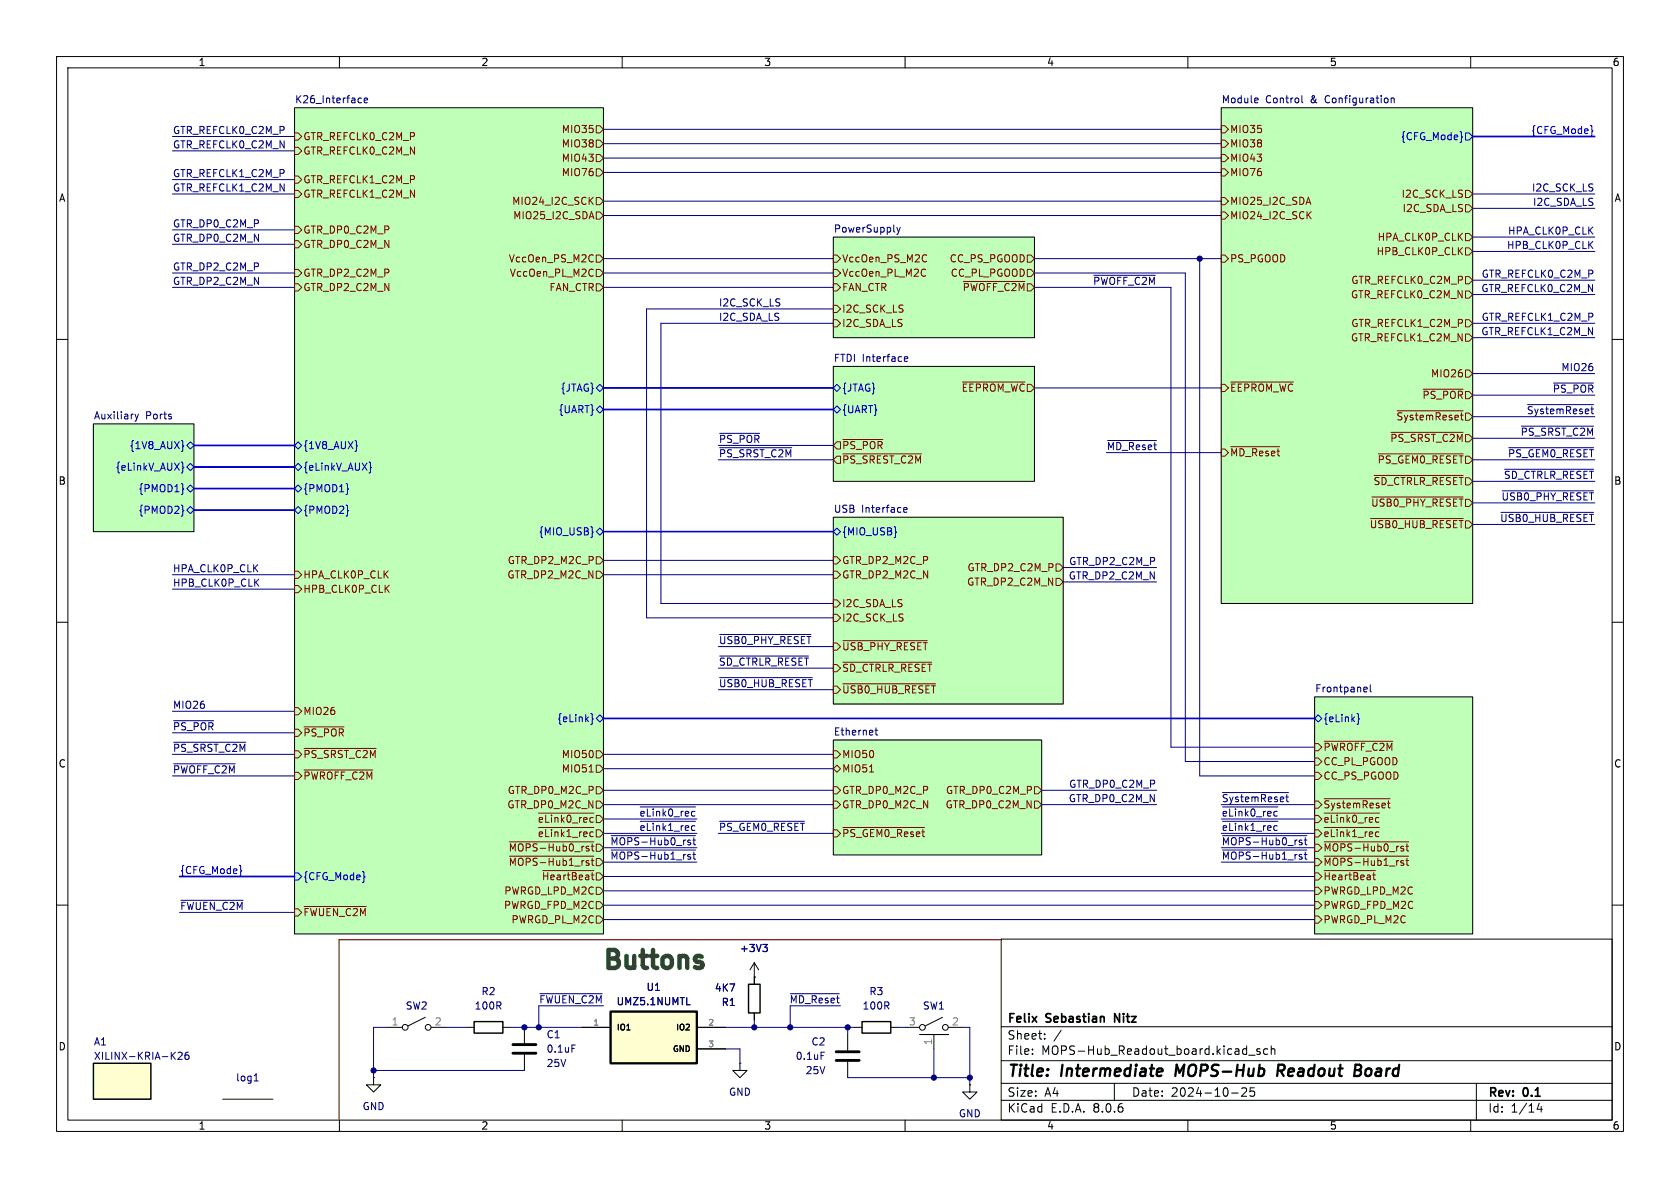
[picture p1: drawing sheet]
<svg xmlns="http://www.w3.org/2000/svg" width="297mm" height="210mm" viewBox="0 0 297 210" stroke-linecap="round" stroke-linejoin="round" font-family="sans-serif">
<g fill="none" stroke="#000" stroke-width=".18">
<path d="M10 10h277v190h-277zM12 12h273v186h-273zM52.1 19.1h54.6v146h-54.6zM60 10v2M110 10v2M160 10v2M210 10v2M215.9 19.1h44.4v87.6h-44.4zM260 10v2M10 60h2M147.3 41.9h35.6v17.8h-35.6zM285 60h2"/>
<path d="M16.5 74.9h17.8v19.1h-17.8zM147.3 64.8h35.6v20.3h-35.6zM147.3 91.4h40.7v33.1h-40.7zM10 110h2M285 110h2M147.3 130.8h36.8v20.3h-36.8zM232.4 123.2h27.9v41.9h-27.9zM10 160h2M285 160h2M133.3 172.7h.1M133.3 170.2l.8 1.3M133.3 170.2v2.5"/>
<path d="M133.3 170.2l-.7 1.3M177 166h108v32h-108zM39.4 194.3h8.9M60 198v2M66 190.5v1.3h1.3l-1.3 1.2-1.2-1.2h1.2M66 190.5h.1M92.7 181.6v2.8M92.7 186.4v2.8M110 198v2M130.8 188v1.2h1.3l-1.3 1.3-1.3-1.3h1.3M130.8 188h.1M149.9 182.9v2.8"/>
<path d="M149.9 187.7v2.8M151.1 181.6h1.3M157.5 181.6h1.2M160 198v2M171.4 191.8v1.2h-1.2l1.2 1.3 1.3-1.3h-1.3M171.4 191.8h.1M177 194.5h108M177 191.5h108M177 187.5h108M177 181.5h108M182.5 186.3v.1M182.5 185.5v.1"/>
<path d="M184.7 183.6v.1M184.7 182.8v.1M187.6 182.1l-1.3 2M197 191.5v3M210 198v2M217.7 193.2h1.2M219.5 192.4l.6-.1 .2 .1 .1 .3-.9 1.1h.9M220.7 186.5h1.2M221.7 192.3h-.7v.7l.2-.1h.5l.1 .3-.1 .5-.2 .1-.5-.1M222.7 185.5l-.3-.1-.2 .2v.2l.5 .2v.3h-.5M224.1 185.5l-.4-.1-.3 .3v.4l.1 .2h.6M224.7 185.5l.3-.1 .3 .1 .1 .9"/>
<path d="M224.7 184.9v1.5M260 198v2M261 191.5v6.5M272.1 195l-.4 1.1h1M272.5 195.6v1"/>
</g>
<path d="M205.3 188.9l.2 .1v.4l-1 .1M205.3 190.1l-.2 .1M208 188.2l-.2 2M226.4 189.3l.5 .9M226.8 188.2h-.8l-.2 2M226.9 189.2l-1 .1M239.5 189.2h.7M239.6 188.2h.7a.49 .49 0 0 1 .3 .5 .49 .49 0 0 1-.4 .5M240.2 189.2l.3 .1a.58 .58 0 0 1-.3 .9h-.8" fill="none" stroke="#000" stroke-width=".4"/>
<path d="M197.1 180.7v-1.5l.8 1.5" fill="none" stroke="#000" stroke-width=".3"/>
<g fill="#c0ffb8" stroke="#c0ffb8" stroke-width=".18">
<path d="M147.3 130.8h36.8v20.3h-36.8z"/>
<path d="M16.5 74.9h17.8v19.1h-17.8z"/>
<path d="M52.1 19.1h54.6v146h-54.6z"/>
<path d="M147.3 64.8h35.6v20.3h-35.6z"/>
<path d="M147.3 91.4h40.7v33.1h-40.7z"/>
<path d="M147.3 41.9h35.6v17.8h-35.6z"/>
<path d="M215.9 19.1h44.4v87.6h-44.4z"/>
<path d="M232.4 123.2h27.9v41.9h-27.9z"/>
</g>
<g fill="none" stroke="#800000" stroke-width=".18">
<path d="M52.1 33.7h.6l.6 .6-.6 .6h-.6zM52.1 31.1h.6l.6 .7-.6 .6h-.6zM52.1 26h.6l.6 .7-.6 .6h-.6zM52.1 23.5h.6l.6 .6-.6 .7h-.6zM104.3 35.4l.6 .7M104.6 37.4l.4 1.3M104.9 34.9l-.7 .7M105.4 37.5h.6l.7 .6-.7 .6h-.6zM105.4 34.9h.6l.7 .7-.7 .6h-.6zM105.4 22.2h.6l.7 .7-.7 .6h-.6zM105.4 29.8h.6l.7 .7-.7 .6h-.6zM105.4 24.8h.6l.7 .6-.7 .6h-.6z"/>
<path d="M105.4 27.3h.6l.7 .6-.7 .7h-.6zM215.9 29.8h.6l.7 .7-.7 .6h-.6zM215.9 22.2h.6l.7 .7-.7 .6h-.6zM215.9 34.9h.6l.7 .7-.7 .6h-.6zM215.9 37.5h.6l.7 .6-.7 .6h-.6zM215.9 27.3h.6l.7 .6-.7 .7h-.6zM215.9 24.8h.6l.7 .6-.7 .6h-.6zM231.2 38l.6 .7M231.3 34.9l.4 1.2M231.8 37.4l-.7 .7M259.1 33.7h.6l.6 .6-.6 .6h-.6zM259.1 36.2h.6l.6 .6-.6 .7h-.6z"/>
<path d="M52.1 50.2h.6l.6 .6-.6 .6h-.6zM52.1 47.6h.6l.6 .7-.6 .6h-.6zM52.1 42.5h.6l.6 .7-.6 .6h-.6zM52.1 40h.6l.6 .6-.6 .7h-.6zM104.6 45l.3 .2M104.6 47.6l.3 .1M104.9 46.2l-.3 .1M104.9 48.7l-.3 .1M105.4 45.1h.6l.7 .6-.7 .7h-.6zM105.4 47.6h.6l.7 .7-.7 .6h-.6zM105.4 50.2h.6l.7 .6-.7 .6h-.6zM147.3 50.2h.7l.6 .6-.6 .6h-.7z"/>
<path d="M147.3 47.6h.7l.6 .7-.6 .6h-.7zM147.3 45.1h.7l.6 .6-.6 .7h-.7zM147.3 56.5h.7l.6 .7-.6 .6h-.7zM147.3 54h.7l.6 .6-.6 .6h-.7zM163.4 47.6l.2 .1M163.6 45l.2 .2M163.6 48.7l-.2 .1M163.8 46.2l-.2 .1M170.3 49.8h10.9M181.6 47.6h.6l.7 .7-.7 .6h-.6zM181.6 45.1h.6l.7 .6-.7 .7h-.6zM215.9 45.1h.6l.7 .6-.7 .7h-.6z"/>
<path d="M258 44.3l.5 .7M258.5 43.8l-.7 .7M259.1 43.8h.6l.6 .7-.6 .6h-.6zM259.1 41.3h.6l.6 .6-.6 .6h-.6zM259.1 56.5h.6l.6 .7-.6 .6h-.6zM259.1 59.1h.6l.6 .6-.6 .6h-.6zM259.1 51.4h.6l.6 .7-.6 .6h-.6zM259.1 48.9h.6l.6 .6-.6 .7h-.6zM148 78.1h.6v1.3h-.6l-.7-.7zM149 77.7h7.1M170.1 67.5h11.1M215.9 67.9h.6l.7 .7-.7 .6h-.6z"/>
<path d="M215.9 79.4h.6l.7 .6-.7 .6h-.6zM217.6 67.5h11M217.6 79h8.6M245.9 76.4h12.8M247 72.6h11.7M251.6 68.8h7.1M259.1 65.4h.6l.6 .6-.6 .7h-.6zM259.1 73h.6l.6 .7-.6 .6h-.6zM105.4 98.4h.6l.7 .7-.7 .6h-.6zM147.3 98.4h.7l.6 .7-.6 .6h-.7zM148 80.6h.6v1.3h-.6l-.7-.6zM149 80.2h13.9"/>
<path d="M186.7 99.7h.6l.7 .6-.7 .7h-.6zM242.3 91.7h16.4M242.5 87.9h16.2M243 84h15.7M243.7 80.2h15M52.1 103.5h.6l.6 .6-.6 .7h-.6zM52.1 101h.6l.6 .6-.6 .6h-.6zM68.3 104l.5 .7M68.8 103.4l-.7 .8M105.4 101h.6l.7 .6-.7 .6h-.6zM147.3 113.7h.7l.6 .6-.6 .6h-.7zM147.3 117.5h.7l.6 .6-.6 .6h-.7z"/>
<path d="M147.3 101h.7l.6 .6-.6 .6h-.7zM147.3 108.6h.7l.6 .6-.6 .7h-.7zM147.3 106h.7l.6 .7-.6 .6h-.7zM149 113.3h14.9M149 117.1h15.7M186.7 102.2h.6l.7 .7-.7 .6h-.6zM52.1 128.9h.6l.6 .6-.6 .7h-.6zM52.1 136.5h.6l.6 .7-.6 .6h-.6zM52.1 132.7h.6l.6 .7-.6 .6h-.6zM52.1 125.1h.6l.6 .6-.6 .7h-.6zM53.8 128.5h7M53.8 136.1h12.1"/>
<path d="M53.8 132.3h12.7M104.2 136.5h.7M105.4 139.1h.6l.7 .6-.7 .6h-.6zM105.4 132.7h.6l.7 .7-.7 .6h-.6zM105.4 135.3h.6l.7 .6-.7 .6h-.6zM147.3 132.7h.7l.6 .7-.6 .6h-.7zM147.3 135.9l.7-.6 .6 .6-.6 .6zM147.3 139.1h.7l.6 .6-.6 .6h-.7zM147.3 121.3h.7l.6 .6-.6 .7h-.7zM149 120.9h16.4M153.7 136.5h.7M182.9 139.1h.6l.6 .6-.6 .6h-.6z"/>
<path d="M232.4 136.5h.6l.7 .7-.7 .6h-.6zM232.4 134h.6l.7 .6-.7 .7h-.6zM232.4 131.4h.6l.7 .7-.7 .6h-.6zM234.1 131h12.1M90.1 151.4h14.9M90.1 148.8h14.9M95.2 146.3h9.8M95.2 143.7h9.8M95.9 153.9h9.1M105.4 159.4h.6l.7 .6-.7 .7h-.6zM105.4 156.8h.6l.7 .7-.7 .6h-.6zM105.4 141.6h.6l.7 .6-.7 .7h-.6z"/>
<path d="M105.4 144.1h.6l.7 .7-.7 .6h-.6zM105.4 146.7h.6l.7 .6-.7 .7h-.6zM105.4 151.8h.6l.7 .6-.7 .6h-.6zM105.4 149.2h.6l.7 .7-.7 .6h-.6zM105.4 154.3h.6l.7 .6-.7 .7h-.6zM147.3 141.6h.7l.6 .6-.6 .7h-.7zM147.3 146.7h.7l.6 .6-.6 .7h-.7zM149 146.3h14.4M182.9 141.6h.6l.6 .6-.6 .7h-.6zM232.4 146.7h.6l.7 .6-.7 .7h-.6zM232.4 141.6h.6l.7 .6-.7 .7h-.6zM232.4 144.1h.6l.7 .7-.7 .6h-.6z"/>
<path d="M232.4 159.4h.6l.7 .6-.7 .7h-.6zM232.4 151.8h.6l.7 .6-.7 .6h-.6zM232.4 149.2h.6l.7 .7-.7 .6h-.6zM232.4 156.8h.6l.7 .7-.7 .6h-.6zM232.4 154.3h.6l.7 .6-.7 .7h-.6zM234.1 146.3h9.8M234.1 143.7h9.8M234.1 151.4h14.9M234.1 148.8h14.9M234.1 153.9h9.1M234.1 141.2h11.7M52.1 160.7h.6l.6 .6-.6 .6h-.6z"/>
<path d="M53.8 160.2h11M105.4 161.9h.6l.7 .7-.7 .6h-.6zM232.4 161.9h.6l.7 .7-.7 .6h-.6z"/>
</g>
<g fill="none" stroke="#000080" stroke-width=".18">
<path d="M63.5 17.3l.4 .1M63.9 18.1l-.4 .1M64.4 17.8l.6-.2-.1-.2-.3-.1-.2 .2v.6h.5M222.2 17.3l.2 .3-.6 .2M222.3 18.1l-.1 .1M230.2 16.9v1.1l.1 .2M245.9 17.4l.2-.1 .3 .1 .1 .8M245.9 17.3v.9M158.5 40.2l.4 .8M158.9 41l-.4 .5M159.2 40.2l-.3 .8M23.9 73.2l.3 .9"/>
<path d="M24.2 74.1l-.3 .4M24.5 73.2l-.3 .9M159.9 63.5l.6-.1-.1-.3-.3-.1-.2 .2v.6h.5M159.8 90.1l.6-.1-.1-.2-.4-.1-.1 .2v.6h.5M154.7 129.1h.5M154.9 128.7v1.1l.3 .1M241.3 121.5h.3l.1 .3-.6 .1M241.6 122.3h-.3M242.2 121v1.1l.2 .2M44.9 191.1h.8M45.2 190l.1-.2v1.3"/>
</g>
<g fill="none" stroke="#00f" stroke-width=".18">
<path d="M258.4 24l.1 .2-.1 .2M259.1 23.5h.6l.6 .6-.6 .7h-.6zM32.3 78.7l.2 .1-.2 .2M33 78.7l.7-.6 .6 .6-.6 .7zM52.1 78.7l.6-.6 .6 .6-.6 .7zM63 78.7l.2 .1-.2 .2M105.4 68.6l.6-.7 .7 .7-.7 .6zM106 71.8l.7 .6-.7 .6-.6-.6zM147.3 68.6l.7-.7 .6 .7-.6 .6zM148 71.8l.6 .6-.6 .6-.7-.6zM32.1 81.7l.2 .2v.6l.2 .1-.2 .2v.6l-.2 .2M32.4 90.2l.1 .1h-.1"/>
<path d="M32.4 86.4l.1 .1h-.1M33 86.4l.7-.7 .6 .7-.6 .6zM33 82.6l.7-.7 .6 .7-.6 .6zM33.7 89.5l.6 .7-.6 .6-.7-.6zM52.1 90.2l.6-.7 .6 .7-.6 .6zM52.1 86.4l.6-.7 .6 .7-.6 .6zM52.1 82.6l.6-.7 .6 .7-.6 .6zM61.5 90.2l.1 .1h-.1M61.5 86.4l.1 .1h-.1M65.2 81.7l.3 .2v.6l.2 .1-.2 .2v.6l-.3 .2M104.8 94l.1 .1h-.1M105.4 94l.6-.7 .7 .7-.7 .6z"/>
<path d="M147.3 94l.7-.7 .6 .7-.6 .6zM158.4 94l.1 .1h-.1M104.5 126.1l.2 .2v.6l.2 .2-.2 .2v.6l-.2 .2M105.4 127l.6-.6 .7 .6-.7 .6zM232.4 127l.6-.6 .7 .6-.7 .6zM239.9 126.1l.2 .2v.6l.2 .2-.2 .2v.6l-.2 .2M52.1 154.3h.6l.6 .6-.6 .7h-.6zM64.4 155h.1l-.1 .1"/>
</g>
<path d="M90.7 186.2h4M90.7 184.7h4M147.8 187.5h4.1M147.8 185.9h4.1" fill="none" stroke="#000" stroke-width=".51"/>
<path d="M134.9 166.9h.7l-.4 .5M135.4 167.4l.2 .3v.3l-.2 .2M101.1 184.7h.6M145.2 186h.6" fill="none" stroke="#000084" stroke-width=".18"/>
<path d="M152.4 180.6h5.1v2h-5.1z" fill="none" stroke="#000" stroke-width=".25"/>
<path d="M16.5 188h10.2v6.3h-10.2z" fill="#fffed0"/>
<path d="M16.5 188h10.2v6.3h-10.2z" fill="none" stroke="#000" stroke-width=".25"/>
<path d="M31.5 186.1l.5-.1 .2 .4-.8 .9h.8M33.3 186l-.4 .1a.86 .86 0 0 0 0 1.2l.5-.2v-.4l-.2-.2h-.3l-.2 .2" fill="none" stroke="#000084" stroke-width=".18"/>
<path d="M107.9 178.8h15.3v9.2h-15.3z" fill="#fffed0"/>
<path d="M107.9 178.8h15.3v9.2h-15.3z" fill="none" stroke="#000" stroke-width=".41"/>
<g fill="none" stroke="#000" stroke-width=".18">
<path d="M75.2 179.8l-3.1 1.6M133.3 172.7h.1M133.3 172.7v1.3M133.3 179.1v1.2M166.6 179.8l-3 1.6M68.6 181.6h2.5M76.2 181.6h2.5M82.5 181.6h1.3M88.9 181.6h1.3M102.9 181.6h5M123.2 181.6h5.1M123.2 185.4h5.1"/>
<path d="M160 181.6h2.6M162.6 182.9h5h-3.8M165.1 182.9v2.5M167.6 181.6h2.6"/>
<circle cx="71.6" cy="181.6" r=".51"/>
<circle cx="75.7" cy="181.6" r=".51"/>
<circle cx="163.1" cy="181.6" r=".51"/>
<circle cx="167.1" cy="181.6" r=".51"/>
</g>
<path d="M121.4 177.6h.6M134.9 166.9h.7l-.4 .5M135.4 167.4l.2 .3v.3l-.2 .2" fill="none" stroke="#000084" stroke-width=".18"/>
<path d="M132.3 174h2.1v5.1h-2.1zM83.8 180.6h5.1v2h-5.1z" fill="none" stroke="#000" stroke-width=".25"/>
<g fill="none" stroke="#000080" stroke-width=".18">
<path d="M30.5 34.3h21.6M30.5 31.8h21.6M30.5 26.7h21.6M30.5 24.1h21.6M106.7 30.5h109.2M106.7 27.9h109.2M106.7 25.4h109.2M106.7 22.9h109.2M106.7 35.6h109.2M106.7 38.1h109.2M260.3 34.3h21.6M260.3 36.8h21.6"/>
<path d="M30.5 50.8h21.6M30.5 48.3h21.6M30.5 40.6h21.6M30.5 43.2h21.6M106.7 50.8h40.6M106.7 48.3h40.6M106.7 45.7h40.6M147.3 54.6h-33v54.6h33M147.3 57.2h-30.5v49.5h30.5M182.9 50.8h24.1v81.3h25.4M182.9 48.3h26.6v86.3h22.9M182.9 45.7h33"/>
<path d="M193.4 48.7h10.8M212.1 45.7v91.5h20.3M260.3 57.2h21.6M260.3 49.5h21.6M260.3 41.9h21.6M260.3 59.7h21.6M260.3 52.1h21.6M260.3 44.5h21.6M281.1 43.2l.5 .7M281.6 42.7l-.7 .7M127 78.7h20.3M127.2 79.1h12.8"/>
<path d="M127.2 76.6h7.1M182.9 68.6h33M195.8 77.9h8.6M260.3 66h21.6M260.3 69.9h21.6M260.3 73.7h21.6M260.3 77.5h21.6M266.7 79.1h15M269 75.3h12.7M270.1 71.5h11.6M274.7 67.7h7M106.7 99.1h40.6"/>
<path d="M127 81.3h20.3M195.6 80h20.3M260.3 81.3h21.6M260.3 92.7h21.6M260.3 88.9h21.6M260.3 85.1h21.6M265.3 90.6h16.4M265.6 86.8h16.1M266 83h15.7M30.5 101.6h21.6M30.5 104.1h21.6M45.2 102.9l.6 .7"/>
<path d="M45.8 102.4l-.8 .7M106.7 101.6h40.6M127 118.1h20.3M127 114.3h20.3M127.2 116h15.7M127.2 119.8h16.4M127.2 112.2h16.2M188 102.9h16.5M188 100.3h16.5M30.5 133.4h21.6M30.5 125.7h21.6M30.5 129.5h21.6"/>
<path d="M30.5 137.2h21.6M30.7 131.2h12.8M30.7 127.4h7.1M30.7 135h10.9M106.7 139.7h40.6M106.7 135.9h40.6M106.7 133.4h40.6M127 121.9h20.3M184.1 139.7h20.4M32 159.2h11M106.7 154.9h125.7M106.7 144.8h16.5"/>
<path d="M106.7 149.9h16.5M106.7 152.4h16.5M106.7 142.2h40.6M106.7 157.5h125.7M106.7 147.3h16.5M108 150.3h15M108 147.7h15M113.2 142.6h9.8M113.2 145.2h9.8M127 147.3h20.3M127.2 145.2h15M184.1 142.2h20.4"/>
<path d="M215.9 144.8h16.5M215.9 149.9h16.5M215.9 152.4h16.5M215.9 142.2h16.5M215.9 147.3h16.5M216.1 150.3h15M216.1 147.7h15M216.1 140.1h11.7M216.1 142.6h9.8M216.1 145.2h9.8M31.7 161.3h20.4M95.5 175.7h11"/>
<path d="M106.7 160h125.7M106.7 162.6h125.7M106.7 177.8h-11.5v3.8M139.7 175.7h8.7M148.6 177.8h-8.9v3.8M66 189.2h26.7M68.6 181.6h-2.6v8.9M78.7 181.6h3.8M90.2 181.6h12.7M128.3 181.6h22.8M128.3 185.4h2.5v2.6M133.3 180.3v1.3"/>
<path d="M149.9 190.5h21.5M149.9 181.6v1.3M158.7 181.6h1.3M165.1 185.4v5.1M170.2 181.6h1.2v10.2"/>
</g>
<path d="M281.4 23l.2 .1-.2 .2M42.6 153.9h.1l-.1 .1" fill="none" stroke="#00f" stroke-width=".18"/>
<path d="M123.8 170l.3 .2 .1 .3-.1 .5-.3 .1M123.8 169l.3 .1" fill="none" stroke="#008000" stroke-width=".79"/>
<path d="M177 166.1h-117.1v31.8" fill="none" stroke="#840000" stroke-width=".2"/>
<path d="M260.3 24.1h21.6M34.3 78.7h17.8M106.7 68.6h40.6M106.7 72.4h40.6M34.3 86.4h17.8M34.3 90.2h17.8M34.3 82.6h17.8M106.7 94h40.6M106.7 127h125.7M31.7 154.9h20.4" fill="none" stroke="#00f" stroke-width=".3"/>
<g fill="#000080" stroke="#000080" stroke-width=".18">
<circle cx="212.1" cy="45.7" r=".46"/>
<circle cx="139.7" cy="181.6" r=".46"/>
<circle cx="149.9" cy="181.6" r=".46"/>
<circle cx="133.3" cy="181.6" r=".46"/>
<circle cx="165.1" cy="190.5" r=".46"/>
<circle cx="171.4" cy="190.5" r=".46"/>
<circle cx="66" cy="189.2" r=".46"/>
<circle cx="92.7" cy="181.6" r=".46"/>
<circle cx="95.2" cy="181.6" r=".46"/>
</g>
<text font-size="4.4" fill="#008000" x="106" y="172.5">Buttons</text>
<g font-size="2.8">
<text x="178" y="190.9">Title:</text>
<text x="187.7" y="190.9">Intermediate</text>
<text x="208.7" y="190.9">MOPS-Hub</text>
<text x="227.4" y="190.9">Readout</text>
<text x="241.9" y="190.9">Board</text>
</g>
<g font-size="2.1">
<text x="178" y="184">Sheet:</text>
<text x="178" y="181.2">Felix</text>
<text x="185" y="181.2">Sebastian</text>
<text x="197.7" y="181.2">Nitz</text>
<text x="178" y="186.7">File:</text>
<text x="184.1" y="186.7">MOPS-Hub_Readout_board.kicad_sch</text>
<text x="178" y="196.9">KiCad</text>
<text x="178" y="194.1">Size:</text>
<text x="184.7" y="194.1">A4</text>
<text x="185.7" y="196.9">E.D.A.</text>
<text x="193.3" y="196.9">8.0.6</text>
<text x="200" y="194.1">Date:</text>
<text x="207" y="194.1">2024-10-25</text>
<text x="263" y="194.3">Rev:</text>
<text x="263" y="196.9">Id:</text>
<text x="267.1" y="196.9">1/14</text>
<text x="269.4" y="194.3">0.1</text>
</g>
<g font-size="1.8">
<text x="35" y="11.9">1</text>
<text x="85" y="11.9">2</text>
<text x="135" y="11.9">3</text>
<text x="185" y="11.9">4</text>
<text x="235" y="11.9">5</text>
<text x="285" y="11.9">6</text>
<text x="10.3" y="35.9">A</text>
<text x="285.3" y="35.9">A</text>
<text x="10.3" y="85.9">B</text>
<text x="285.3" y="85.9">B</text>
<text x="10.3" y="135.9">C</text>
<text x="285.3" y="135.9">C</text>
<text x="10.3" y="185.9">D</text>
<text x="285.3" y="185.9">D</text>
<text x="35" y="199.9">1</text>
<text x="85" y="199.9">2</text>
<text x="135" y="199.9">3</text>
<text x="185" y="199.9">4</text>
<text x="235" y="199.9">5</text>
<text x="285" y="199.9">6</text>
</g>
<g font-size="1.8" fill="#000080">
<text x="30.5" y="23.8">GTR_REFCLK0_C2M_P</text>
<text x="52.1" y="18.3">K26_Interface</text>
<text x="215.9" y="18.3">Module</text>
<text x="223.7" y="18.3">Control</text>
<text x="231.8" y="18.3">&amp;</text>
<text x="234.5" y="18.3">Configuration</text>
<text x="30.5" y="26.3">GTR_REFCLK0_C2M_N</text>
<text x="30.5" y="31.4">GTR_REFCLK1_C2M_P</text>
<text x="30.5" y="33.9">GTR_REFCLK1_C2M_N</text>
<text x="270.7" y="33.9">I2C_SCK_LS</text>
<text x="30.5" y="40.3">GTR_DP0_C2M_P</text>
<text x="147.3" y="41.2">PowerSupply</text>
<text x="266.5" y="41.6">HPA_CLK0P_CLK</text>
<text x="270.9" y="36.5">I2C_SDA_LS</text>
<text x="30.5" y="42.8">GTR_DP0_C2M_N</text>
<text x="30.5" y="47.9">GTR_DP2_C2M_P</text>
<text x="266.3" y="44.1">HPB_CLK0P_CLK</text>
<text x="30.5" y="50.5">GTR_DP2_C2M_N</text>
<text x="193.1" y="50.5">~{PWOFF_C2M}</text>
<text x="261.8" y="51.7">GTR_REFCLK0_C2M_N</text>
<text x="261.8" y="49.2">GTR_REFCLK0_C2M_P</text>
<text x="127" y="54.3">I2C_SCK_LS</text>
<text x="127" y="56.8">I2C_SDA_LS</text>
<text x="261.8" y="59.3">GTR_REFCLK1_C2M_N</text>
<text x="261.8" y="56.8">GTR_REFCLK1_C2M_P</text>
<text x="147.3" y="64.1">FTDI Interface</text>
<text x="275.9" y="65.7">MIO26</text>
<text x="274.4" y="69.5">~{PS_POR}</text>
<text x="16.5" y="74.2">Auxiliary</text>
<text x="25.7" y="74.2">Ports</text>
<text x="268.7" y="77.1">~{PS_SRST_C2M}</text>
<text x="269.8" y="73.3">~{SystemReset}</text>
<text x="127" y="80.9">~{PS_SRST_C2M}</text>
<text x="127" y="78.4">~{PS_POR}</text>
<text x="195.6" y="79.7">~{MD_Reset}</text>
<text x="266.5" y="80.9">~{PS_GEM0_RESET}</text>
<text x="265.3" y="88.6">~{USB0_PHY_RESET}</text>
<text x="265.8" y="84.7">~{SD_CTRLR_RESET}</text>
<text x="147.3" y="90.7">USB</text>
<text x="152.3" y="90.7">Interface</text>
<text x="265.1" y="92.4">~{USB0_HUB_RESET}</text>
<text x="30.5" y="101.3">HPA_CLK0P_CLK</text>
<text x="188.9" y="100">GTR_DP2_C2M_P</text>
<text x="30.5" y="103.8">HPB_CLK0P_CLK</text>
<text x="188.8" y="102.5">GTR_DP2_C2M_N</text>
<text x="127" y="114">~{USB0_PHY_RESET}</text>
<text x="127" y="117.8">~{SD_CTRLR_RESET}</text>
<text x="30.5" y="125.4">MIO26</text>
<text x="127" y="121.6">~{USB0_HUB_RESET}</text>
<text x="232.4" y="122.5">Frontpanel</text>
<text x="30.5" y="129.2">~{PS_POR}</text>
<text x="147.3" y="130.1">Ethernet</text>
<text x="30.5" y="133">~{PS_SRST_C2M}</text>
<text x="30.5" y="136.8">~{PWOFF_C2M}</text>
<text x="188.8" y="141.9">GTR_DP0_C2M_N</text>
<text x="188.9" y="139.4">GTR_DP0_C2M_P</text>
<text x="215.9" y="141.9">~{SystemReset}</text>
<text x="107.8" y="149.5">~{MOPS-Hub0_rst}</text>
<text x="112.9" y="147">~{eLink1_rec}</text>
<text x="112.9" y="144.4">~{eLink0_rec}</text>
<text x="127" y="147">~{PS_GEM0_RESET}</text>
<text x="215.9" y="144.4">~{eLink0_rec}</text>
<text x="215.9" y="149.5">~{MOPS-Hub0_rst}</text>
<text x="215.9" y="147">~{eLink1_rec}</text>
<text x="107.8" y="152.1">~{MOPS-Hub1_rst}</text>
<text x="215.9" y="152.1">~{MOPS-Hub1_rst}</text>
<text x="31.7" y="160.9">~{FWUEN_C2M}</text>
<text x="71.6" y="178.7">SW2</text>
<text x="85" y="176.1">R2</text>
<text x="95.2" y="177.5">~{FWUEN_C2M}</text>
<text x="114.2" y="175.4">U1</text>
<text x="127.5" y="178">R1</text>
<text x="139.5" y="177.5">~{MD_Reset}</text>
<text x="153.6" y="176.1">R3</text>
<text x="163.1" y="178.7">SW1</text>
<text x="16.5" y="185">A1</text>
<text x="96.5" y="183.7">C1</text>
<text x="143.4" y="185">C2</text>
<text x="41.6" y="191.4">log1</text>
<text x="96.5" y="188.8">25V</text>
<text x="142.3" y="190.1">25V</text>
</g>
<g font-size="1.8" fill="#800000">
<text x="99.2" y="23.7">MIO35</text>
<text x="217.4" y="23.7">MIO35</text>
<text x="53.5" y="27.5">GTR_REFCLK0_C2M_N</text>
<text x="53.5" y="25">GTR_REFCLK0_C2M_P</text>
<text x="99.2" y="26.3">MIO38</text>
<text x="99.2" y="28.8">MIO43</text>
<text x="217.4" y="28.8">MIO43</text>
<text x="217.4" y="26.3">MIO38</text>
<text x="53.5" y="35.2">GTR_REFCLK1_C2M_N</text>
<text x="53.5" y="32.6">GTR_REFCLK1_C2M_P</text>
<text x="99.2" y="31.3">MIO76</text>
<text x="217.4" y="31.3">MIO76</text>
<text x="247.7" y="35.2">I2C_SCK_LS</text>
<text x="53.5" y="41.5">GTR_DP0_C2M_P</text>
<text x="90.4" y="36.4">MIO24_I2C_SCK</text>
<text x="90.6" y="39">MIO25_I2C_SDA</text>
<text x="217.4" y="36.4">MIO25_I2C_SDA</text>
<text x="217.4" y="39">MIO24_I2C_SCK</text>
<text x="247.9" y="37.7">I2C_SDA_LS</text>
<text x="53.5" y="44">GTR_DP0_C2M_N</text>
<text x="89.8" y="46.6">VccOen_PS_M2C</text>
<text x="148.8" y="46.6">VccOen_PS_M2C</text>
<text x="167.8" y="46.6">CC_PS_PGOOD</text>
<text x="217.4" y="46.6">PS_PGOOD</text>
<text x="243.3" y="45.3">HPB_CLK0P_CLK</text>
<text x="243.4" y="42.8">HPA_CLK0P_CLK</text>
<text x="53.5" y="51.7">GTR_DP2_C2M_N</text>
<text x="53.5" y="49.1">GTR_DP2_C2M_P</text>
<text x="90" y="49.1">VccOen_PL_M2C</text>
<text x="97" y="51.7">FAN_CTR</text>
<text x="148.8" y="51.7">FAN_CTR</text>
<text x="148.8" y="49.1">VccOen_PL_M2C</text>
<text x="168" y="49.1">CC_PL_PGOOD</text>
<text x="170.1" y="51.7">~{PWOFF_C2M}</text>
<text x="238.7" y="52.9">GTR_REFCLK0_C2M_N</text>
<text x="238.8" y="50.4">GTR_REFCLK0_C2M_P</text>
<text x="148.8" y="58">I2C_SDA_LS</text>
<text x="148.8" y="55.5">I2C_SCK_LS</text>
<text x="238.8" y="58">GTR_REFCLK1_C2M_P</text>
<text x="238.7" y="60.6">GTR_REFCLK1_C2M_N</text>
<text x="169.9" y="69.4">~{EEPROM_WC}</text>
<text x="217.4" y="69.4">~{EEPROM_WC}</text>
<text x="251.4" y="70.7">~{PS_POR}</text>
<text x="252.9" y="66.9">MIO26</text>
<text x="246.8" y="74.5">~{SystemReset}</text>
<text x="148.8" y="79.6">~{PS_POR}</text>
<text x="148.8" y="82.1">~{PS_SREST_C2M}</text>
<text x="217.4" y="80.9">~{MD_Reset}</text>
<text x="243.4" y="82.1">~{PS_GEM0_RESET}</text>
<text x="245.7" y="78.3">~{PS_SRST_C2M}</text>
<text x="242.3" y="89.8">~{USB0_PHY_RESET}</text>
<text x="242.7" y="86">~{SD_CTRLR_RESET}</text>
<text x="242.1" y="93.6">~{USB0_HUB_RESET}</text>
<text x="89.7" y="99.9">GTR_DP2_M2C_P</text>
<text x="148.8" y="99.9">GTR_DP2_M2C_P</text>
<text x="170.9" y="101.2">GTR_DP2_C2M_P</text>
<text x="53.5" y="105">HPB_CLK0P_CLK</text>
<text x="53.5" y="102.5">HPA_CLK0P_CLK</text>
<text x="89.6" y="102.5">GTR_DP2_M2C_N</text>
<text x="148.8" y="102.5">GTR_DP2_M2C_N</text>
<text x="148.8" y="107.5">I2C_SDA_LS</text>
<text x="170.9" y="103.7">GTR_DP2_C2M_N</text>
<text x="148.8" y="110.1">I2C_SCK_LS</text>
<text x="148.8" y="115.2">~{USB_PHY_RESET}</text>
<text x="148.8" y="119">~{SD_CTRLR_RESET}</text>
<text x="148.8" y="122.8">~{USB0_HUB_RESET}</text>
<text x="53.5" y="130.4">~{PS_POR}</text>
<text x="53.5" y="126.6">MIO26</text>
<text x="53.5" y="134.2">~{PS_SRST_C2M}</text>
<text x="99.2" y="134.2">MIO50</text>
<text x="99.2" y="136.8">MIO51</text>
<text x="148.8" y="134.2">MIO50</text>
<text x="148.8" y="136.8">MIO51</text>
<text x="233.9" y="135.5">CC_PL_PGOOD</text>
<text x="233.9" y="132.9">~{PWROFF_C2M}</text>
<text x="53.5" y="138">~{PWROFF_C2M}</text>
<text x="89.6" y="143.1">GTR_DP0_M2C_N</text>
<text x="89.7" y="140.6">GTR_DP0_M2C_P</text>
<text x="148.8" y="140.6">GTR_DP0_M2C_P</text>
<text x="148.8" y="143.1">GTR_DP0_M2C_N</text>
<text x="167.1" y="143.1">GTR_DP0_C2M_N</text>
<text x="167.1" y="140.6">GTR_DP0_C2M_P</text>
<text x="233.9" y="143.1">~{SystemReset}</text>
<text x="233.9" y="138">CC_PS_PGOOD</text>
<text x="95" y="145.6">~{eLink0_rec}</text>
<text x="95" y="148.2">~{eLink1_rec}</text>
<text x="148.8" y="148.2">~{PS_GEM0_Reset}</text>
<text x="233.9" y="148.2">~{eLink1_rec}</text>
<text x="233.9" y="145.6">~{eLink0_rec}</text>
<text x="89.8" y="153.3">~{MOPS-Hub1_rst}</text>
<text x="89.8" y="150.7">~{MOPS-Hub0_rst}</text>
<text x="95.7" y="155.8">~{HeartBeat}</text>
<text x="233.9" y="153.3">~{MOPS-Hub1_rst}</text>
<text x="233.9" y="150.7">~{MOPS-Hub0_rst}</text>
<text x="233.9" y="155.8">~{HeartBeat}</text>
<text x="89" y="160.9">PWRGD_FPD_M2C</text>
<text x="89.1" y="158.3">PWRGD_LPD_M2C</text>
<text x="233.9" y="160.9">PWRGD_FPD_M2C</text>
<text x="233.9" y="158.3">PWRGD_LPD_M2C</text>
<text x="53.5" y="162.2">~{FWUEN_C2M}</text>
<text x="90.3" y="163.4">PWRGD_PL_M2C</text>
<text x="233.9" y="163.4">PWRGD_PL_M2C</text>
</g>
<g font-size="1.8" fill="#00f">
<text x="270.6" y="23.8">{CFG_Mode}</text>
<text x="247.6" y="25">{CFG_Mode}</text>
<text x="99" y="69.4">{JTAG}</text>
<text x="148.8" y="69.4">{JTAG}</text>
<text x="98.7" y="73.3">{UART}</text>
<text x="148.8" y="73.3">{UART}</text>
<text x="20.3" y="83.4">{eLinkV_AUX}</text>
<text x="22.8" y="79.6">{1V8_AUX}</text>
<text x="53.5" y="79.6">{1V8_AUX}</text>
<text x="53.5" y="83.4">{eLinkV_AUX}</text>
<text x="24.4" y="87.2">{PMOD1}</text>
<text x="53.5" y="87.2">{PMOD1}</text>
<text x="24.4" y="91">{PMOD2}</text>
<text x="53.5" y="91">{PMOD2}</text>
<text x="95.2" y="94.8">{MIO_USB}</text>
<text x="148.8" y="94.8">{MIO_USB}</text>
<text x="98.4" y="127.9">{eLink}</text>
<text x="233.9" y="127.9">{eLink}</text>
<text x="31.7" y="154.6">{CFG_Mode}</text>
<text x="53.5" y="155.8">{CFG_Mode}</text>
</g>
<g font-size="1.8" fill="#000084">
<text x="130.7" y="168.5">+3V3</text>
<text x="83.8" y="178.7">100R</text>
<text x="108.9" y="177.9">UMZ5.1NUMTL</text>
<text x="126.3" y="175.5">4K7</text>
<text x="152.4" y="178.7">100R</text>
<text x="16.5" y="187.6">XILINX-KRIA-K26</text>
<text x="96.5" y="186.3">0.1uF</text>
<text x="140.6" y="187.6">0.1uF</text>
<text x="64" y="196.4">GND</text>
<text x="128.8" y="193.9">GND</text>
<text x="169.4" y="197.7">GND</text>
</g>
<g font-size="1.8" fill="#808080">
<text x="69.1" y="181.4">1</text>
<text x="76.8" y="181.4">2</text>
<text x="160.6" y="181.4">3</text>
<text x="164.8" y="184.9" transform="rotate(-90 164.8 184.9)">1</text>
<text x="168.2" y="181.4">2</text>
</g>
<g font-size="1.4" fill="#808080">
<text x="104.8" y="181.4">1</text>
<text x="125.1" y="181.4">2</text>
<text x="125.1" y="185.2">3</text>
</g>
<g font-size="1.4">
<text x="109" y="182.3">IO1</text>
<text x="119.4" y="182.3">IO2</text>
<text x="118.8" y="186.2">GND</text>
</g>
</svg>
